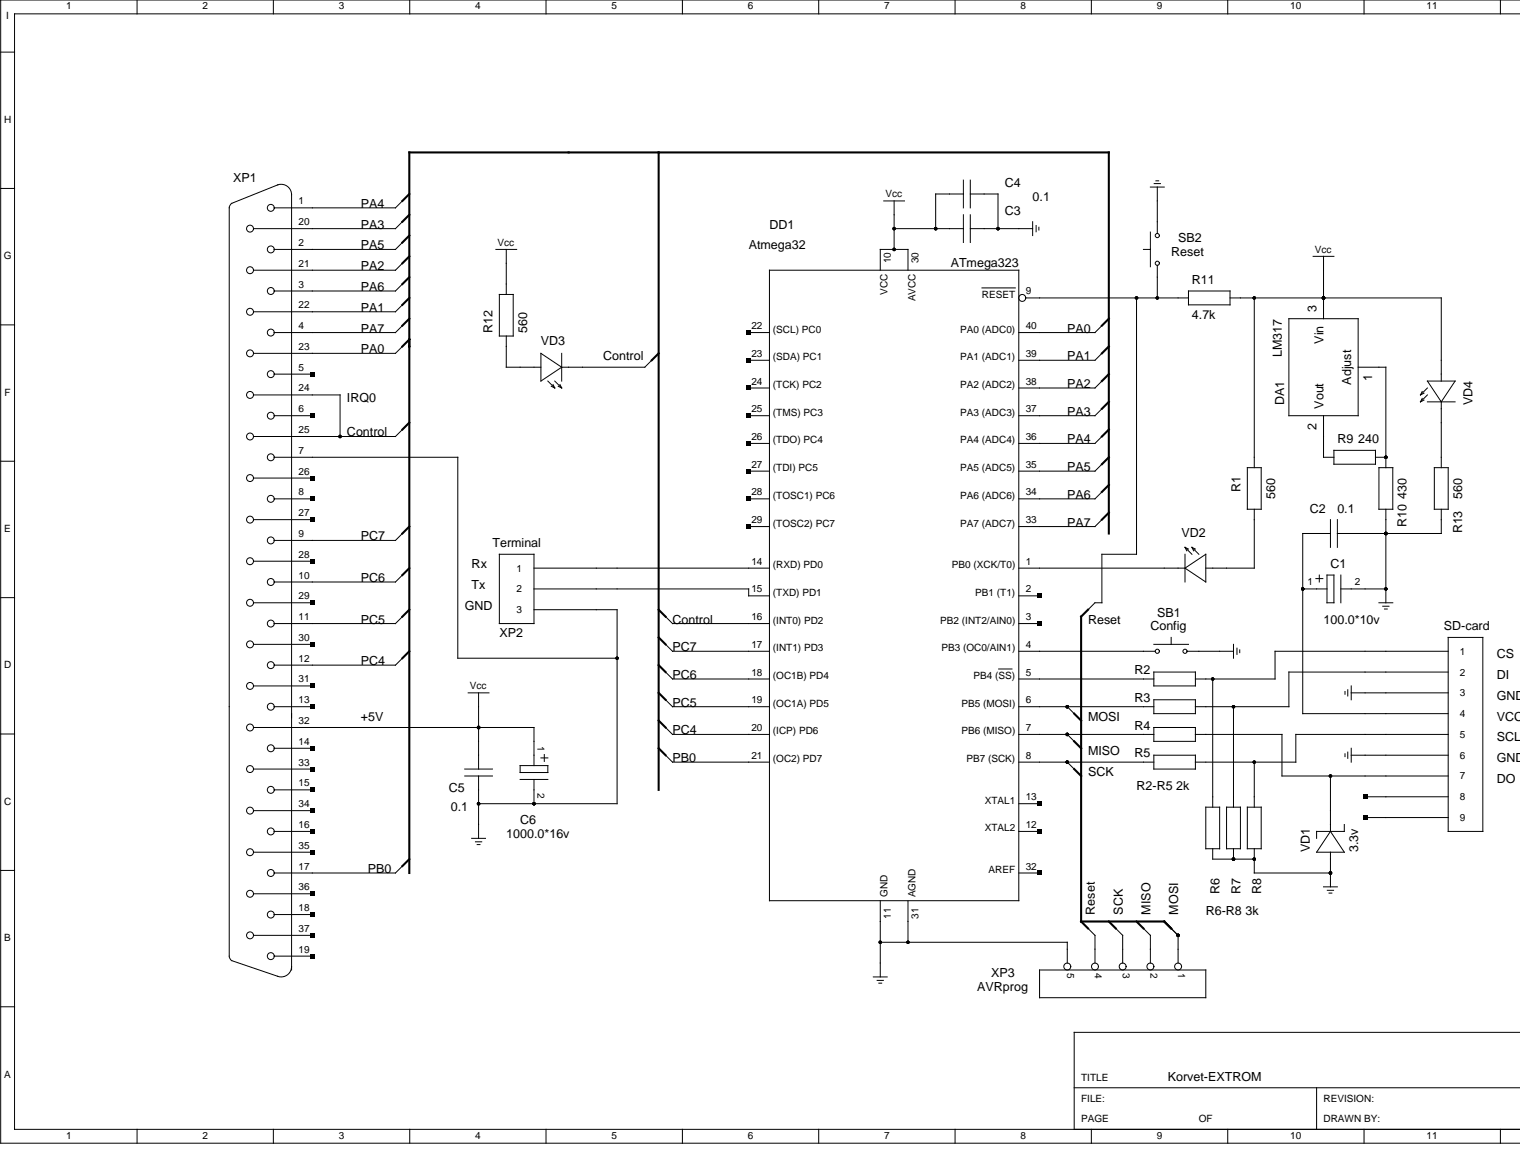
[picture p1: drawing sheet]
<svg xmlns="http://www.w3.org/2000/svg" width="279mm" height="216mm" viewBox="0 0 279 216" stroke-linecap="round" stroke-linejoin="round" font-family="sans-serif">
<g fill="none" stroke="#000" stroke-width=".18">
<path d="M.1 9.6h2.6M25.2 0v2.5M50.2 0v2.5M75.3 0v2.5M100.4 0v2.5M125.4 0v2.5M150.5 0v2.5M175.6 0v2.5M200.6 0v2.5M225.7 0v2.5M250.7 0v2.5M275.8 0v2.5"/>
<path d="M279.4 0h-279.3v210.1h279.3M279.4 2.5h-276.7v205h276.7M.1 34.6h2.6M74 36.9l-1.3 1.3h-22.3M162.4 36.9h3.9M164.4 36.9v8.9M177.1 35.6h-5.1v6.4M177.1 33.1v5.1M177.1 39.5v5.1M178.4 35.6h5.1v6.4M178.4 33.1v5.1M178.4 39.5v5.1"/>
<path d="M211.5 34.4h2.5M212.2 33.7h1.1M212.5 33.2h.5M212.7 34.4v8.5M.1 59.7h2.6M74 48.4l-1.3 1.3h-26.1M74 59.8l-1.3 1.3h-22.3M74 56l-1.3 1.3h-26.1M74 52.2l-1.3 1.3h-22.3M74 44.6l-1.3 1.2h-22.3M74 40.7l-1.3 1.3h-26.1M91.2 45.8h3.8"/>
<path d="M91.8 54.1h2.5v7.6h-2.5zM93.1 45.8v8.3M141.4 49.7h45.9v115.8h-45.9zM161.8 49.7v-3.9h5.1v3.9M164.4 42h12.7M178.4 42h11.4M180.5 52.9h6.1M188.5 54.7h30M189.8 40.7v2.6M190.5 41.4v1.2M191 41.8v.5M202.5 59.8l-1.2 1.3h-14"/>
<path d="M208.9 54.7v47.1h-6.4v9h-1.2l-1.3 1.2M210.2 45.8h1.3M211.5 42.6v6.4M212.7 48.8v5.9M218.5 53.5h7.6v2.5h-7.6zM226.1 54.7h38.8v15.3M230.6 54.7v31.2M236.9 58.6h12.8v17.8h-12.8zM241.4 47.1h3.8M243.3 47.1v11.5M46.6 72.6h15.9v7.6M50.4 76.4h7"/>
<path d="M50.4 68.7h7M74 78.9l-1.3 1.3h-26.1M74 63.7l-1.3 1.2h-26.1M93.1 61.7v5.8h6.3M99.4 64.9l3.8 2.6-3.8 2.5zM100.7 70l1.3 1.3M101.3 71l.7 .3M101.7 70.7l.3 .6M102 70l1.2 1.3M102.6 71l.6 .3M102.9 70.7l.3 .6M103.2 64.9v5.1"/>
<path d="M119.8 66.2l-1.3 1.3h-15.3M137.6 61.1h3.8M137.6 66.2h3.8M137.6 71.3h3.8M137.6 76.4h3.8M202.5 64.9l-1.2 1.3h-14M202.5 70l-1.2 1.3h-14M202.5 75.1l-1.2 1.3h-14M243.3 76.4v7.6h1.9M249.7 67.5h5v18.4M261.4 73.2l-.3 .6M261.4 71.9l-.3 .7"/>
<path d="M261.7 73.5l-.6 .3M261.7 72.2l-.6 .4M262.4 70h5.1l-2.6 3.8zM262.4 73.8h5.1M262.4 71.3l-1.3 1.3M262.4 72.6l-1.3 1.2M264.9 73.8v12.1M.1 84.7h2.6M46.6 95.5h10.8M46.6 87.8h10.8M50.4 91.7h7M50.4 84h33.8v36.9h29.2"/>
<path d="M74 98l-1.3 1.3h-22.3M137.6 81.5h3.8M137.6 86.6h3.8M137.6 91.7h3.8M137.6 96.8h3.8M202.5 80.2l-1.2 1.3h-14M202.5 85.3l-1.2 1.3h-14M202.5 90.4l-1.2 1.3h-14M202.5 95.5l-1.2 1.3h-14M229.3 85.9h2.5v7.7h-2.5zM230.6 93.6v10.8h-9M244.6 98h-5.1v33.1h26.7"/>
<path d="M244.6 95.5v5.1M245.2 82.8h7.6v2.5h-7.6zM245.8 95.5v5.1M252.8 84h1.9M253.5 85.9h2.5v7.7h-2.5zM254.7 93.6v17.2M263.7 85.9h2.5v7.7h-2.5zM264.9 93.6v4.4h-19.1M.1 109.8h2.6M46.6 118.4h10.8M46.6 110.8h10.8M46.6 103.1h10.8"/>
<path d="M74 113.3l-1.3 1.3h-22.3M74 105.7l-1.3 1.2h-22.3M91.8 101.8h6.4v12.8h-6.4zM98.2 104.4h43.2M98.2 108.2h39.4v1.3h3.8M98.2 112h15.2v35.7h-25.4M122.3 113.3l1.3 1.3h17.8M122.3 118.4l1.3 1.3h17.8M187.3 104.4h30.5M187.3 109.5h3.8M187.3 114.6h3.8M187.3 119.7h25"/>
<path d="M212.1 118.4h6.4M215.3 117.1v1.3M217.8 104.4l3.8-2.6v5.1zM217.8 101.8v5.1M217.8 100.6l1.3 1.2M217.8 100.6l.3 .6M217.8 100.6l.7 .3M218.2 119.7h8.5M219.1 100.6l1.3 1.2M219.1 100.6l.3 .6M219.1 100.6l.6 .3M226.7 118.4v2.5"/>
<path d="M227.4 119.1v1.1M227.9 119.4v.5M239.5 108.2h4.4M241.9 106.3h1.3M242.5 105.7v1.2M243.9 105.7h1.3v5.1h-1.3zM246.5 108.2h8.2M246.5 105.7v5.1M253.5 110.8h2.5M254.2 111.4h1.1M254.5 111.9h.5M266.2 119.7h-31.8v5.1h-14.7"/>
<path d="M266.2 117.1h6.4v35.7h-6.4zM.1 134.9h2.6M46.6 126h10.8M46.6 133.7h51.6v7M50.4 129.9h7M50.4 137.5h7M74 120.9l-1.3 1.3h-22.3M86.1 127.3h3.8M88 127.3v14M99.4 139.3h1.3M100.1 138.6v1.3M122.3 123.5l1.3 1.3h17.8"/>
<path d="M122.3 128.6l1.3 1.3h17.8M122.3 133.7l1.3 1.2h17.8M122.3 138.8l1.3 1.2h17.8M183.6 122.9h2.4M187.3 124.8h24.8M187.3 129.9h24.8M187.3 134.9h24.8M196.2 129.9l1.3 1.2M196.2 134.9l1.3 1.3M212.1 123.5h7.6v2.5h-7.6zM212.1 138.8h7.6v2.5h-7.6zM212.1 133.7h7.6v2.5h-7.6z"/>
<path d="M212.1 128.6h7.6v2.5h-7.6zM219.7 134.9h15.9v7.7h30.6M222.9 124.8v23.5M226.7 129.9v18.4M247.2 127.1v.5M247.2 138.5v.5M247.7 126.7v1.2M247.7 138.2v1.1M248.4 127.3h17.8M248.4 138.8h17.8M248.4 126v2.6M248.4 137.5v2.5"/>
<path d="M266.2 123.5h-29.3v6.4h-17.2M266.2 134.9h-28v5.1h-18.5M.1 159.9h2.6M46.6 156.6h10.8M46.6 149h10.8M46.6 141.3h10.8M50.4 152.8h7M50.4 145.1h7M74 159.1l-1.3 1.3h-22.3M85.4 141.3h5.1M85.4 142.6h5.1M86.7 154h2.5"/>
<path d="M87.4 154.7h1.1M87.7 155.2h.5M88 142.6v11.4M95.6 143.2h5.1M95.6 140.7h5.1v1.2h-5.1zM98.2 143.2v4.5M187.3 140h24.8M187.3 147.7h3.8M187.3 152.8h3.8M196.2 140l1.3 1.3M221.6 148.3h2.6v7.7h-2.6zM222.9 156v1.9h7.7"/>
<path d="M225.5 148.3h2.5v7.7h-2.5zM226.7 156v1.9M229.3 148.3h2.5v7.7h-2.5zM230.6 156v4.4h14M230.6 140v8.3M244.6 152.8l2.5 3.8h-5.1zM244.6 142.6v10.2M244.6 156.6v6.4M247.1 151.5v1.3h-5.1v1.2M250.9 146.4h15.3M250.9 150.2h15.3M42.6 176.5l-.3-.3-.2-.5v-137.5l.2-.5 .3-.3 8.4-3.4a1.91 1.91 0 0 1 2.6 1.8v142.4"/>
<path d="M42.6 176.5l8.5 2.9M46.6 171.9h10.8M46.6 164.2h10.8M50.4 175.7h7M50.4 168h7M53.6 177.6a1.91 1.91 0 0 1-2.6 1.8M160.5 179.5h2.6M161.8 165.5v14M161.8 173.1h34.4v3.9M166.9 165.5v7.6M187.3 160.4h3.8M191.1 178.2h30.5v5.1h-30.5z"/>
<path d="M200 170.6l1.3 1.3v5.1M205.1 170.6l1.3 1.3v5.1M210.2 170.6l1.3 1.3v5.1M215.3 170.6l1.3 1.3v5.1M243.3 163h2.5M244 163.6h1.1M244.3 164.1h.5M.1 185h2.6M161.2 180.1h1.2M161.6 180.7h.5M197.5 199.9h81.9M242 199.9v7.6"/>
<path d="M279.4 189.7h-81.9v17.8M25.2 207.5v2.6M50.2 207.5v2.6M75.3 207.5v2.6M100.4 207.5v2.6M125.4 207.5v2.6M150.5 207.5v2.6M175.6 207.5v2.6M200.6 207.5v2.6M225.7 207.5v2.6M250.7 207.5v2.6M275.8 207.5v2.6"/>
<circle cx="49.8" cy="38.2" r=".64"/>
<circle cx="46" cy="49.7" r=".64"/>
<circle cx="46" cy="42" r=".64"/>
<circle cx="46" cy="57.3" r=".64"/>
<circle cx="49.8" cy="45.8" r=".64"/>
<circle cx="49.8" cy="53.5" r=".64"/>
<circle cx="187.9" cy="54.7" r=".64"/>
<circle cx="212.7" cy="43.3" r=".38"/>
<circle cx="212.7" cy="48.4" r=".38"/>
<circle cx="46" cy="72.6" r=".64"/>
<circle cx="46" cy="64.9" r=".64"/>
<circle cx="49.8" cy="68.7" r=".64"/>
<circle cx="49.8" cy="61.1" r=".64"/>
<circle cx="49.8" cy="76.4" r=".64"/>
<circle cx="46" cy="95.5" r=".64"/>
<circle cx="46" cy="87.8" r=".64"/>
<circle cx="46" cy="80.2" r=".64"/>
<circle cx="49.8" cy="91.7" r=".64"/>
<circle cx="49.8" cy="84" r=".64"/>
<circle cx="49.8" cy="99.3" r=".64"/>
<circle cx="46" cy="118.4" r=".64"/>
<circle cx="46" cy="110.8" r=".64"/>
<circle cx="46" cy="103.1" r=".64"/>
<circle cx="49.8" cy="114.6" r=".64"/>
<circle cx="49.8" cy="106.9" r=".64"/>
<circle cx="212.7" cy="119.7" r=".38"/>
<circle cx="217.8" cy="119.7" r=".38"/>
<circle cx="46" cy="126" r=".64"/>
<circle cx="46" cy="133.7" r=".64"/>
<circle cx="49.8" cy="137.5" r=".64"/>
<circle cx="49.8" cy="129.9" r=".64"/>
<circle cx="49.8" cy="122.2" r=".64"/>
<circle cx="46" cy="141.3" r=".64"/>
<circle cx="46" cy="156.6" r=".64"/>
<circle cx="46" cy="149" r=".64"/>
<circle cx="49.8" cy="152.8" r=".64"/>
<circle cx="49.8" cy="145.1" r=".64"/>
<circle cx="46" cy="164.2" r=".64"/>
<circle cx="46" cy="171.9" r=".64"/>
<circle cx="49.8" cy="175.7" r=".64"/>
<circle cx="49.8" cy="168" r=".64"/>
<circle cx="49.8" cy="160.4" r=".64"/>
<circle cx="196.2" cy="177.6" r=".64"/>
<circle cx="201.3" cy="177.6" r=".64"/>
<circle cx="206.4" cy="177.6" r=".64"/>
<circle cx="211.5" cy="177.6" r=".64"/>
<circle cx="216.6" cy="177.6" r=".64"/>
</g>
<g fill="#000">
<path d="M57 76h.8v.8h-.8zM57 68.4h.8v.7h-.8zM137.2 60.7h.8v.8h-.8zM137.2 65.8h.8v.8h-.8zM137.2 70.9h.8v.8h-.8zM137.2 76h.8v.8h-.8zM57 95.1h.8v.8h-.8zM57 91.3h.8v.7h-.8zM57 87.5h.8v.7h-.8zM137.2 81.1h.8v.8h-.8zM137.2 86.2h.8v.8h-.8zM137.2 91.3h.8v.7h-.8z"/>
<path d="M137.2 96.4h.8v.7h-.8zM57 118h.8v.8h-.8zM57 110.4h.8v.7h-.8zM57 102.7h.8v.8h-.8zM190.7 109.1h.8v.8h-.8zM190.7 114.2h.8v.8h-.8zM57 129.5h.8v.7h-.8zM57 125.7h.8v.7h-.8zM57 137.1h.8v.8h-.8zM57 156.2h.8v.8h-.8zM57 152.4h.8v.8h-.8zM57 148.6h.8v.7h-.8z"/>
<path d="M57 144.7h.8v.8h-.8zM57 140.9h.8v.8h-.8zM190.7 147.3h.8v.8h-.8zM190.7 152.4h.8v.8h-.8zM250.5 146h.8v.8h-.8zM250.5 149.8h.8v.8h-.8zM57 175.3h.8v.8h-.8zM57 171.5h.8v.7h-.8zM57 167.7h.8v.7h-.8zM57 163.8h.8v.8h-.8zM190.7 160h.8v.8h-.8z"/>
<circle cx="164.4" cy="45.8" r=".32"/>
<circle cx="164.4" cy="42" r=".32"/>
<circle cx="172" cy="42" r=".32"/>
<circle cx="183.5" cy="42" r=".32"/>
<circle cx="208.9" cy="54.7" r=".32"/>
<circle cx="212.7" cy="54.7" r=".32"/>
<circle cx="230.6" cy="54.7" r=".32"/>
<circle cx="243.3" cy="54.7" r=".32"/>
<circle cx="75.2" cy="63.7" r=".19"/>
<circle cx="75.2" cy="62.4" r=".19"/>
<circle cx="62.5" cy="80.2" r=".32"/>
<circle cx="254.7" cy="98" r=".32"/>
<circle cx="254.7" cy="84" r=".32"/>
<circle cx="239.5" cy="108.2" r=".32"/>
<circle cx="254.7" cy="108.2" r=".32"/>
<circle cx="88" cy="133.7" r=".32"/>
<circle cx="113.4" cy="120.9" r=".32"/>
<circle cx="196.2" cy="129.9" r=".32"/>
<circle cx="196.2" cy="134.9" r=".32"/>
<circle cx="222.9" cy="124.8" r=".32"/>
<circle cx="226.7" cy="129.9" r=".32"/>
<circle cx="88" cy="147.7" r=".32"/>
<circle cx="98.2" cy="147.7" r=".32"/>
<circle cx="196.2" cy="140" r=".32"/>
<circle cx="226.7" cy="157.9" r=".32"/>
<circle cx="230.6" cy="140" r=".32"/>
<circle cx="230.6" cy="157.9" r=".32"/>
<circle cx="244.6" cy="142.6" r=".32"/>
<circle cx="161.8" cy="173.1" r=".32"/>
<circle cx="166.9" cy="173.1" r=".32"/>
<circle cx="216.6" cy="171.9" r=".32"/>
<circle cx="244.6" cy="160.4" r=".32"/>
</g>
<g fill="none" stroke="#000" stroke-width=".38">
<path d="M75.2 35.6l-1.2 1.3M75.2 39.5l-1.2 1.2M121.1 28v117.1M75.2 43.3l-1.2 1.3M75.2 50.9l-1.2 1.3M75.2 58.6l-1.2 1.2M75.2 47.1l-1.2 1.3M75.2 54.7l-1.2 1.3M203.8 58.6l-1.3 1.2M75.2 62.4l-1.2 1.3M75.2 77.7l-1.2 1.2M121.1 64.9l-1.3 1.3"/>
<path d="M203.8 63.7l-1.3 1.2M203.8 68.7l-1.3 1.3M203.8 73.8l-1.3 1.3M203.8 78.9l-1.3 1.3M75.2 96.8l-1.2 1.2M203.8 98v-70h-128.6v132.4M203.8 84l-1.3 1.3M203.8 89.1l-1.3 1.3M203.8 94.2l-1.3 1.3M75.2 104.4l-1.2 1.3M75.2 112l-1.2 1.3M75.2 119.7l-1.2 1.2"/>
<path d="M121.1 112l1.2 1.3M121.1 117.1l1.2 1.3M200 112l-1.3 1.3v56M121.1 122.2l1.2 1.3M121.1 127.3l1.2 1.3M121.1 132.4l1.2 1.3M121.1 137.5l1.2 1.3M197.5 131.1l1.2 1.3M197.5 136.2l1.2 1.3M75.2 157.9l-1.2 1.2M197.5 141.3l1.2 1.3M198.7 169.3h15.3l1.3 1.3"/>
<path d="M198.7 169.3l1.3 1.3M203.8 169.3l1.3 1.3M208.9 169.3l1.3 1.3"/>
</g>
<g font-size="2.3">
<text x="42.9" y="33.5">XP1</text>
<text x="184.7" y="34.4">C4</text>
<text x="66.3" y="38.2">PA4</text>
<text x="184.7" y="39.5">C3</text>
<text x="189.8" y="36.9">0.1</text>
<text x="66.3" y="45.8">PA5</text>
<text x="66.3" y="42">PA3</text>
<text x="137.6" y="45.8">Atmega32</text>
<text x="141.4" y="42">DD1</text>
<text x="215.3" y="47.1">Reset</text>
<text x="216.6" y="44.6">SB2</text>
<text x="66.3" y="53.5">PA6</text>
<text x="66.3" y="49.7">PA2</text>
<text x="174.7" y="49">ATmega323</text>
<text x="219.1" y="52.2">R11</text>
<text x="66.3" y="57.3">PA1</text>
<text x="219.1" y="58.6">4.7k</text>
<text x="242" y="57.3" transform="rotate(-90 242 57.3)">3</text>
<text x="66.3" y="61.1">PA7</text>
<text x="66.3" y="64.9">PA0</text>
<text x="90.5" y="61.1" transform="rotate(-90 90.5 61.1)">R12</text>
<text x="96.9" y="61.1" transform="rotate(-90 96.9 61.1)">560</text>
<text x="99.4" y="63.4">VD3</text>
<text x="196.2" y="61.1">PA0</text>
<text x="235.6" y="65.6" transform="rotate(-90 235.6 65.6)">LM317</text>
<text x="243.3" y="63.2" transform="rotate(-90 243.3 63.2)">Vin</text>
<text x="110.9" y="66.2">Control</text>
<text x="196.2" y="66.2">PA1</text>
<text x="196.2" y="71.3">PA2</text>
<text x="248.4" y="70.7" transform="rotate(-90 248.4 70.7)">Adjust</text>
<text x="252.2" y="70" transform="rotate(-90 252.2 70)">1</text>
<text x="63.8" y="73.8">IRQ0</text>
<text x="196.2" y="76.4">PA3</text>
<text x="236.1" y="74.5" transform="rotate(-90 236.1 74.5)">DA1</text>
<text x="243.3" y="75.1" transform="rotate(-90 243.3 75.1)">Vout</text>
<text x="270.7" y="74.5" transform="rotate(-90 270.7 74.5)">VD4</text>
<text x="63.8" y="80.2">Control</text>
<text x="196.2" y="81.5">PA4</text>
<text x="242" y="78.9" transform="rotate(-90 242 78.9)">2</text>
<text x="245.8" y="81.5">R9 240</text>
<text x="196.2" y="86.6">PA5</text>
<text x="196.2" y="91.7">PA6</text>
<text x="228" y="90.4" transform="rotate(-90 228 90.4)">R1</text>
<text x="234.4" y="91.7" transform="rotate(-90 234.4 91.7)">560</text>
<text x="240.7" y="94.2">C2</text>
<text x="245.8" y="94.2">0.1</text>
<text x="268.7" y="91.7" transform="rotate(-90 268.7 91.7)">560</text>
<text x="66.3" y="99.3">PC7</text>
<text x="90.5" y="100.6">Terminal</text>
<text x="196.2" y="96.8">PA7</text>
<text x="217.2" y="98.7">VD2</text>
<text x="258.6" y="96.8" transform="rotate(-90 258.6 96.8)">R10 430</text>
<text x="268.7" y="98" transform="rotate(-90 268.7 98)">R13</text>
<text x="66.3" y="106.9">PC6</text>
<text x="86.7" y="104.4">Rx</text>
<text x="244.6" y="104.4">C1</text>
<text x="85.4" y="112">GND</text>
<text x="86.7" y="108.2">Tx</text>
<text x="212.7" y="113.3">SB1</text>
<text x="66.3" y="114.6">PC5</text>
<text x="91.8" y="117.1">XP2</text>
<text x="123.6" y="114.6">Control</text>
<text x="123.6" y="119.7">PC7</text>
<text x="200" y="114.6">Reset</text>
<text x="211.5" y="115.9">Config</text>
<text x="243.3" y="114.6">100.0*10v</text>
<text x="265.4" y="115.9">SD-card</text>
<text x="66.3" y="122.2">PC4</text>
<text x="123.6" y="124.8">PC6</text>
<text x="208.5" y="123.9">R2</text>
<text x="275.1" y="120.9">CS</text>
<text x="275.1" y="124.8">DI</text>
<text x="123.6" y="129.9">PC5</text>
<text x="208.5" y="129">R3</text>
<text x="275.1" y="128.6">GND</text>
<text x="66.3" y="132.4">+5V</text>
<text x="123.6" y="134.9">PC4</text>
<text x="200" y="132.4">MOSI</text>
<text x="208.5" y="134.1">R4</text>
<text x="275.1" y="132.4">VCC</text>
<text x="275.1" y="136.2">SCLK</text>
<text x="123.6" y="140">PB0</text>
<text x="200" y="142.6">SCK</text>
<text x="200" y="138.8">MISO</text>
<text x="208.5" y="139.1">R5</text>
<text x="275.1" y="140">GND</text>
<text x="275.1" y="143.9">DO</text>
<text x="82.5" y="145.5">C5</text>
<text x="82.9" y="149">0.1</text>
<text x="208.9" y="145.1">R2-R5 2k</text>
<text x="93.1" y="154">1000.0*16v</text>
<text x="95.6" y="151.5">C6</text>
<text x="67.6" y="160.4">PB0</text>
<text x="240.7" y="156.6" transform="rotate(-90 240.7 156.6)">VD1</text>
<text x="249.7" y="156.6" transform="rotate(-90 249.7 156.6)">3.3v</text>
<text x="224.2" y="164.2" transform="rotate(-90 224.2 164.2)">R6</text>
<text x="228" y="164.2" transform="rotate(-90 228 164.2)">R7</text>
<text x="231.8" y="164.2" transform="rotate(-90 231.8 164.2)">R8</text>
<text x="201.3" y="168" transform="rotate(-90 201.3 168)">Reset</text>
<text x="206.4" y="168" transform="rotate(-90 206.4 168)">SCK</text>
<text x="211.5" y="168" transform="rotate(-90 211.5 168)">MISO</text>
<text x="216.6" y="168" transform="rotate(-90 216.6 168)">MOSI</text>
<text x="221.6" y="168">R6-R8 3k</text>
<text x="182.2" y="179.5">XP3</text>
<text x="179.6" y="182.1">AVRprog</text>
<text x="207.6" y="198.6">Контроллер Korvet-EXTROM</text>
</g>
<g font-size="1.8">
<text x="1.1" y="3.5">I</text>
<text x="12.1" y="1.7">1</text>
<text x="37.2" y="1.7">2</text>
<text x="62.3" y="1.7">3</text>
<text x="87.3" y="1.7">4</text>
<text x="112.4" y="1.7">5</text>
<text x="137.5" y="1.7">6</text>
<text x="162.5" y="1.7">7</text>
<text x="187.6" y="1.7">8</text>
<text x="212.6" y="1.7">9</text>
<text x="237.2" y="1.7">10</text>
<text x="262.2" y="1.7">11</text>
<text x=".7" y="22.6">H</text>
<text x="54.9" y="41.4">20</text>
<text x="54.9" y="37.6">1</text>
<text x="162.8" y="36.3">Vcc</text>
<text x=".7" y="47.7">G</text>
<text x="54.9" y="45.2">2</text>
<text x="91.5" y="45.2">Vcc</text>
<text x="241.7" y="46.5">Vcc</text>
<text x="54.9" y="52.8">3</text>
<text x="54.9" y="49">21</text>
<text x="163.7" y="48.4" transform="rotate(-90 163.7 48.4)">10</text>
<text x="168.8" y="48.4" transform="rotate(-90 168.8 48.4)">30</text>
<text x="54.9" y="56.7">22</text>
<text x="163.2" y="54.2" transform="rotate(-90 163.2 54.2)">VCC</text>
<text x="168.3" y="55.4" transform="rotate(-90 168.3 55.4)">AVCC</text>
<text x="180.5" y="54.7">RESET</text>
<text x="188.5" y="54.1">9</text>
<text x="54.9" y="64.3">23</text>
<text x="54.9" y="60.5">4</text>
<text x="138.1" y="60.5">22</text>
<text x="138.1" y="65.6">23</text>
<text x="142.1" y="61.1">(SCL) PC0</text>
<text x="176.5" y="61.1">PA0 (ADC0)</text>
<text x="188.5" y="60.5">40</text>
<text x="188.5" y="65.6">39</text>
<text x="54.9" y="71.9">24</text>
<text x="54.9" y="68.1">5</text>
<text x="138.1" y="70.7">24</text>
<text x="142.1" y="66.2">(SDA) PC1</text>
<text x="142.1" y="71.3">(TCK) PC2</text>
<text x="176.5" y="66.2">PA1 (ADC1)</text>
<text x="176.5" y="71.3">PA2 (ADC2)</text>
<text x="188.5" y="70.7">38</text>
<text x=".8" y="72.7">F</text>
<text x="54.9" y="75.7">6</text>
<text x="138.1" y="75.7">25</text>
<text x="142.1" y="76.4">(TMS) PC3</text>
<text x="176.5" y="76.4">PA3 (ADC3)</text>
<text x="188.5" y="75.7">37</text>
<text x="54.9" y="83.4">7</text>
<text x="54.9" y="79.6">25</text>
<text x="138.1" y="80.8">26</text>
<text x="142.1" y="81.5">(TDO) PC4</text>
<text x="176.5" y="81.5">PA4 (ADC4)</text>
<text x="188.5" y="80.8">36</text>
<text x="54.9" y="87.2">26</text>
<text x="138.1" y="85.9">27</text>
<text x="142.1" y="86.6">(TDI) PC5</text>
<text x="176.5" y="86.6">PA5 (ADC5)</text>
<text x="188.5" y="85.9">35</text>
<text x="54.9" y="94.8">27</text>
<text x="54.9" y="91">8</text>
<text x="138.1" y="91">28</text>
<text x="142.1" y="91.7">(TOSC1) PC6</text>
<text x="176.5" y="91.7">PA6 (ADC6)</text>
<text x="188.5" y="91">34</text>
<text x=".8" y="97.8">E</text>
<text x="54.9" y="98.7">9</text>
<text x="138.1" y="96.1">29</text>
<text x="142.1" y="96.8">(TOSC2) PC7</text>
<text x="176.5" y="96.8">PA7 (ADC7)</text>
<text x="188.5" y="96.1">33</text>
<text x="54.9" y="106.3">10</text>
<text x="54.9" y="102.5">28</text>
<text x="95" y="105">1</text>
<text x="138.1" y="103.8">14</text>
<text x="142.1" y="104.4">(RXD) PD0</text>
<text x="175" y="104.4">PB0 (XCK/T0)</text>
<text x="188.5" y="103.8">1</text>
<text x="240.4" y="107.6">1</text>
<text x="249" y="107.6">2</text>
<text x="54.9" y="113.9">11</text>
<text x="54.9" y="110.1">29</text>
<text x="95" y="108.8">2</text>
<text x="95" y="112.7">3</text>
<text x="138.1" y="108.8">15</text>
<text x="138.1" y="113.9">16</text>
<text x="142.1" y="109.5">(TXD) PD1</text>
<text x="179.3" y="109.5">PB1 (T1)</text>
<text x="188.5" y="108.8">2</text>
<text x="188.5" y="113.9">3</text>
<text x="54.9" y="117.8">30</text>
<text x="138.1" y="119">17</text>
<text x="142.1" y="114.6">(INT0) PD2</text>
<text x="142.1" y="119.7">(INT1) PD3</text>
<text x="172.8" y="114.6">PB2 (INT2/AIN0)</text>
<text x="173" y="119.7">PB3 (OC0/AIN1)</text>
<text x="188.5" y="119">4</text>
<text x=".7" y="122.8">D</text>
<text x="54.9" y="125.4">31</text>
<text x="54.9" y="121.6">12</text>
<text x="138.1" y="124.1">18</text>
<text x="142.1" y="124.8">(OC1B) PD4</text>
<text x="179" y="124.8">PB4 (SS)</text>
<text x="188.5" y="124.1">5</text>
<text x="268.4" y="124.1">2</text>
<text x="268.4" y="120.3">1</text>
<text x="54.9" y="129.2">13</text>
<text x="86.4" y="126.7">Vcc</text>
<text x="138.1" y="129.2">19</text>
<text x="142.1" y="129.9">(OC1A) PD5</text>
<text x="176.7" y="129.9">PB5 (MOSI)</text>
<text x="188.5" y="129.2">6</text>
<text x="268.4" y="131.8">4</text>
<text x="268.4" y="127.9">3</text>
<text x="54.9" y="136.9">14</text>
<text x="54.9" y="133">32</text>
<text x="98.8" y="137.1" transform="rotate(90 98.8 137.1)">1</text>
<text x="138.1" y="134.3">20</text>
<text x="142.1" y="134.9">(ICP) PD6</text>
<text x="176.7" y="134.9">PB6 (MISO)</text>
<text x="188.5" y="134.3">7</text>
<text x="268.4" y="135.6">5</text>
<text x="54.9" y="140.7">33</text>
<text x="138.1" y="139.4">21</text>
<text x="142.1" y="140">(OC2) PD7</text>
<text x="177.6" y="140">PB7 (SCK)</text>
<text x="188.5" y="139.4">8</text>
<text x="268.4" y="139.4">6</text>
<text x="268.4" y="143.2">7</text>
<text x=".7" y="147.9">C</text>
<text x="54.9" y="148.3">34</text>
<text x="54.9" y="144.5">15</text>
<text x="98.8" y="145.8" transform="rotate(90 98.8 145.8)">2</text>
<text x="181" y="147.7">XTAL1</text>
<text x="188.5" y="147">13</text>
<text x="268.4" y="147">8</text>
<text x="54.9" y="156">35</text>
<text x="54.9" y="152.1">16</text>
<text x="181" y="152.8">XTAL2</text>
<text x="188.5" y="152.1">12</text>
<text x="268.4" y="150.9">9</text>
<text x="54.9" y="159.8">17</text>
<text x="181.7" y="160.4">AREF</text>
<text x="188.5" y="159.8">32</text>
<text x="54.9" y="167.4">18</text>
<text x="54.9" y="163.6">36</text>
<text x="163.2" y="164.9" transform="rotate(-90 163.2 164.9)">GND</text>
<text x="168.3" y="164.9" transform="rotate(-90 168.3 164.9)">AGND</text>
<text x=".8" y="172.9">B</text>
<text x="54.9" y="171.2">37</text>
<text x="163.7" y="168.8" transform="rotate(-90 163.7 168.8)">11</text>
<text x="168.8" y="168.8" transform="rotate(-90 168.8 168.8)">31</text>
<text x="54.9" y="175">19</text>
<text x="196.2" y="178.9" transform="rotate(90 196.2 178.9)">5</text>
<text x="201.3" y="178.9" transform="rotate(90 201.3 178.9)">4</text>
<text x="206.4" y="178.9" transform="rotate(90 206.4 178.9)">3</text>
<text x="211.5" y="178.9" transform="rotate(90 211.5 178.9)">2</text>
<text x="216.6" y="178.9" transform="rotate(90 216.6 178.9)">1</text>
<text x=".8" y="198">A</text>
<text x="198.7" y="202.4">FILE:</text>
<text x="198.7" y="198.6">TITLE</text>
<text x="243.3" y="202.4">REVISION:</text>
<text x="12.1" y="209.2">1</text>
<text x="37.2" y="209.2">2</text>
<text x="62.3" y="209.2">3</text>
<text x="87.3" y="209.2">4</text>
<text x="112.4" y="209.2">5</text>
<text x="137.5" y="209.2">6</text>
<text x="162.5" y="209.2">7</text>
<text x="187.6" y="209.2">8</text>
<text x="198.7" y="206.2">PAGE</text>
<text x="212.6" y="209.2">9</text>
<text x="220.4" y="206.2">OF</text>
<text x="237.2" y="209.2">10</text>
<text x="243.3" y="206.2">DRAWN BY:</text>
<text x="262.2" y="209.2">11</text>
</g>
</svg>
